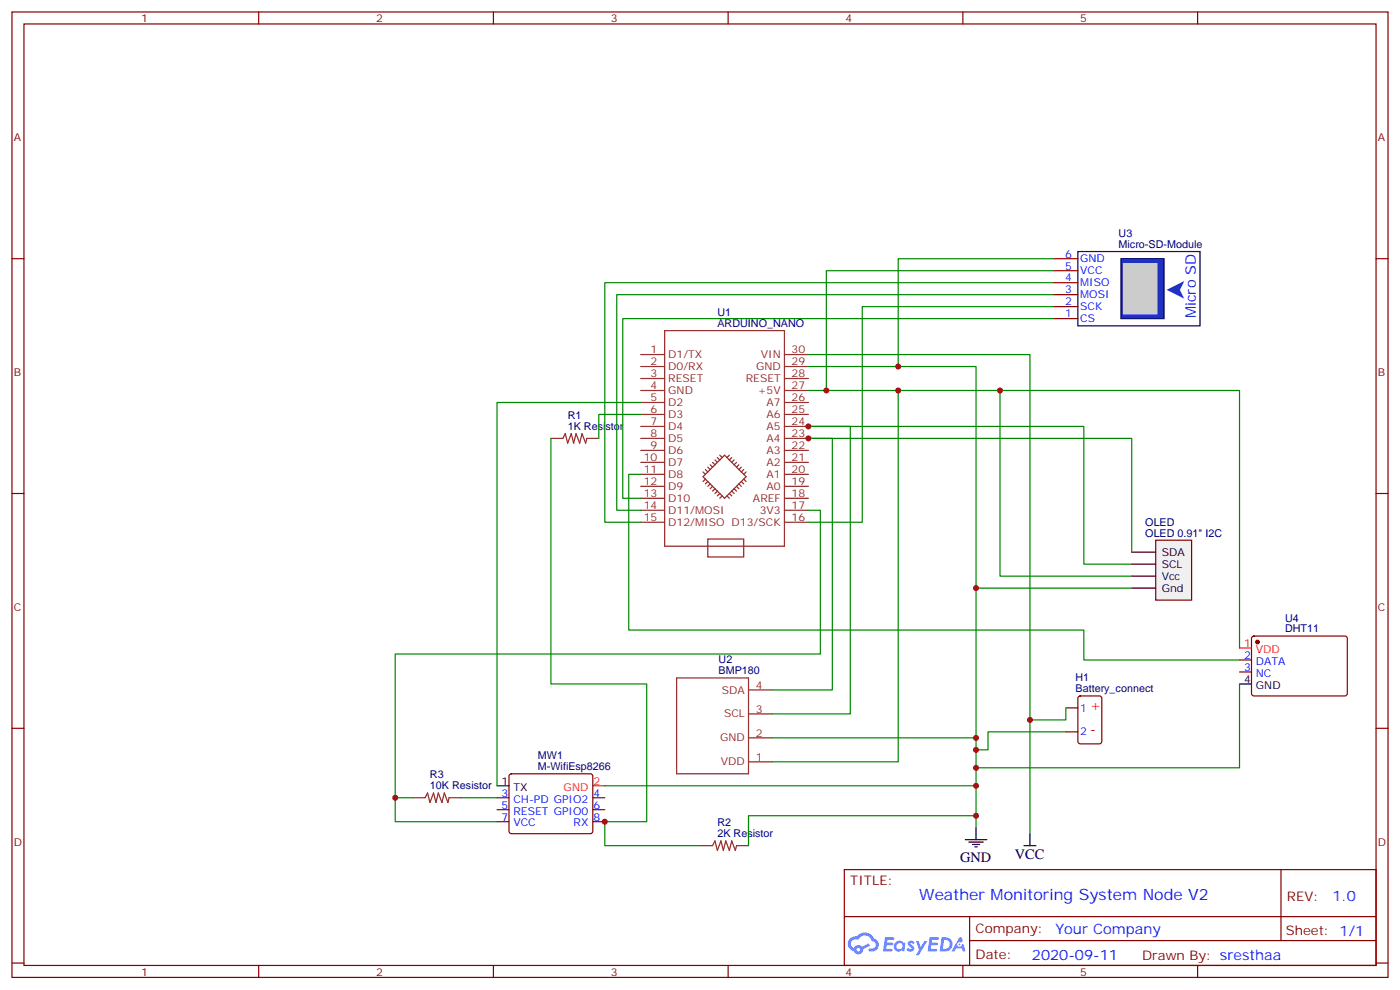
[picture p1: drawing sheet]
<svg xmlns="http://www.w3.org/2000/svg" width="412mm" height="292mm" viewBox="0 0 412 292" stroke-linecap="round" stroke-linejoin="round" font-family="sans-serif">
<g fill="none" stroke="#870000" stroke-width=".35">
<path d="M3.5 3.5h405.4v284.4h-405.4zM7.1 7.1h398.2v277.2h-398.2zM76.2 3.5v3.6M145.3 3.5v3.6M214.5 3.5v3.6M283.6 3.5v3.6M352.8 3.5v3.6M3.5 76.2h3.6M405.3 76.2h3.6M3.5 145.3h3.6M405.3 145.3h3.6M3.5 214.5h3.6"/>
<path d="M405.3 214.5h3.6M248.7 256.1h156.6v28.2h-156.6zM377.3 256.1v20.9M248.7 270h156.5M285.6 277h119.6M285.6 270v14.1M3.5 283.6h3.6M76.2 284.3v3.6M145.3 284.3v3.6M214.5 284.3v3.6M283.6 284.3v3.6M352.8 284.3v3.6"/>
<path d="M405.3 283.6h3.6"/>
</g>
<g fill="#5487ff">
<path d="M267.7 277.3a1.22 1.22 0 0 1 1.7 .3l-.4 .5a.47 .47 0 0 0-.3-.4 .47 .47 0 0 0-.5 .2l.1 .3a1.14 1.14 0 0 1 .8 1.7 1.14 1.14 0 0 1-1.9 0l-.2-.2 .5-.5 .7 .4a.29 .29 0 0 0 .3-.3 .29 .29 0 0 0-.2-.3 1.04 1.04 0 0 1-.6-1.7z"/>
<path d="M260.7 276h2.4l.3 .2-.2 .5-1.8 .1-.1 .8h1.5l.3 .4-.3 .4h-1.6l-.2 1.1h1.7l.2 .3-.2 .3-2.6 .1z"/>
<path d="M273.8 276h2.4l.3 .2-.1 .5-1.8 .1-.2 .8h1.6l.3 .4-.4 .4h-1.6l-.1 1.1h1.7l.2 .3-.2 .3-2.6 .1z"/>
<path d="M282.6 276.1h.7l.3 1.2-.6 .3a.69 .69 0 0 0-1 .3 .69 .69 0 0 0 .4 1 .69 .69 0 0 0 .9-.7l.5-.2 .6 2.2h-.8l-.2-.9h-1.8l-.5 .9h-.8z"/>
<path d="M269.8 277.1h.8l.6 1.8 1.1-1.8h.9l-2.6 4.2h-.8l.9-1.5z"/>
<path d="M277.4 276.1l-.6 4.1h1.3a2.11 2.11 0 0 0 2.5-2.1 2.11 2.11 0 0 0-2.5-2zM278.1 276.8a1.39 1.39 0 0 1 1.7 1.4 1.39 1.39 0 0 1-1.8 1.3h-.3z"/>
<path d="M263.7 277.7a1.54 1.54 0 0 0-.1 2.1 1.54 1.54 0 0 0 2.2 .2l.6 .2 .3-2.3-.2-.2-.4-.1a1.49 1.49 0 0 0-2.4 .1zM264 278.7a.94 .94 0 0 1 1.8 0 .94 .94 0 0 1-1.8 0z"/>
<path d="M250.4 276.4a2.18 2.18 0 0 0 1.1 3.7 1.44 1.44 0 0 0 1.6 1 1.44 1.44 0 0 0 1.2-1.5l2-1-.5-.8-1.9 1a1.47 1.47 0 0 0-2.4 .4 1.39 1.39 0 0 1-.7-1.9 1.39 1.39 0 0 1 2-.5 2.12 2.12 0 0 1 2.2-1.3 2.12 2.12 0 0 1 1.9 1.7 1.14 1.14 0 0 1 1.1 1.4 1.14 1.14 0 0 1-1.7 .8 .43 .43 0 0 0-.5 .3 .43 .43 0 0 0 .4 .5 1.98 1.98 0 0 0 2.5-1.2 1.98 1.98 0 0 0-1.2-2.5 3.1 3.1 0 0 0-5.3-.7l-.9 .1zM252.3 279.7a.55 .55 0 0 1 1.1 0 .55 .55 0 0 1-1.1 0z"/>
<circle cx="282.6" cy="278.1" r=".26"/>
</g>
<g fill="none" stroke="#8c2424" stroke-width=".35">
<path d="M195.8 97.4h35.3v63.5h-35.3zM188.7 118.5h7.1M188.7 115h7.1M188.7 111.5h7.1M188.7 108h7.1M188.7 104.4h7.1M231.1 118.5h7M231.1 115h7M231.1 111.5h7M231.1 108h7M231.1 104.4h7M162.3 129.1h3.5l.7-1.4 .7 2.8 1.1-2.8 .7 2.8 .7-2.8 1 2.8 .7-2.8 1.1 2.8 .4-1.4h3.5"/>
<path d="M188.7 139.7h7.1M188.7 136.2h7.1M188.7 132.6h7.1M188.7 129.1h7.1M188.7 125.6h7.1M188.7 122.1h7.1M207.1 139l.7 .7M207.8 138.3l.7 .7M208.5 137.6l.7 .7M209.2 136.9l.7 .7M209.9 136.2l.7 .7M210.6 135.5l.7 .7"/>
<path d="M211.3 134.8l.7 .7M212 134.1l.7 .7M214.8 134.1l-.7 .7M215.5 134.8l-.7 .7M216.3 135.5l-.8 .7M217 136.2l-.7 .7M217.7 136.9l-.7 .7M218.4 137.6l-.7 .7M219.1 138.3l-.7 .7M219.8 139l-.7 .7M231.1 139.7h7M231.1 136.2h7"/>
<path d="M231.1 132.6h7M231.1 129.1h7M231.1 125.6h7M231.1 122.1h7M188.7 150.3h7.1M188.7 146.8h7.1M188.7 143.2h7.1M188.7 153.8h7.1M207.1 140.4l6.3-6.3 6.4 6.3-6.4 6.4zM207.8 141.1l-.7 .7M208.5 158.8h10.6v5.2h-10.6zM208.5 141.8l-.7 .7"/>
<path d="M209.2 142.5l-.7 .7M209.9 143.2l-.7 .7M210.6 143.9l-.7 .7M211.3 144.6l-.7 .7M212 145.3l-.7 .8M212.7 146.1l-.7 .7M214.1 146.1l.7 .7M214.8 145.3l.7 .8M215.5 144.6l.8 .7M216.3 143.9l.7 .7M217 143.2l.7 .7M217.7 142.5l.7 .7"/>
<path d="M218.4 141.8l.7 .7M219.1 141.1l.7 .7M231.1 150.3h7M231.1 146.8h7M231.1 143.2h7M231.1 153.8h7M199.3 199.7h21.2v28.2h-21.2zM220.5 210.3h7M220.5 203.2h7M220.5 217.3h7M121.7 234.9h3.5l.7-1.4 .7 2.9 1.1-2.9 .7 2.9 .7-2.9 1.1 2.9 .7-2.9 1 2.9 .4-1.5h3.5M220.5 224.4h7"/>
<path d="M206.4 249.1h3.5l.7-1.4 .7 2.8 1.1-2.8 .7 2.8 .7-2.8 1 2.8 .7-2.8 1.1 2.8 .4-1.4h3.5"/>
</g>
<path d="M314 208.5h3.5M314 215.5h3.5M317.7 205.2l.5-.2h5.6l.7 .4 .1 13-.5 .6-5.9 .1-.6-.5-.1-12.9zM146.4 234.9h3.5M146.4 238.5h3.5M150.2 228.1l.4-.2h23.3l.5 .2 .2 .5v16.5l-.7 .4h-23.5l-.5-.7v-16.2zM174.6 234.9h3.6M174.6 238.5h3.6M146.4 242h3.5M174.6 242h3.6" fill="none" stroke="#870000" stroke-width=".35"/>
<path d="M146.4 231.4h3.5M284.3 247.3h6.4M285.4 248h4.2M286.5 248.7h2.1M287.2 249.4h.7M287.5 243.8v3.5M301.6 249.1h3.6M303.4 245.5v3.6" fill="none" stroke="#000" stroke-width=".35"/>
<path d="M174.6 231.4h3.6" fill="none" stroke="#f00" stroke-width=".35"/>
<g fill="none" stroke="#008700" stroke-width=".35">
<path d="M188.7 118.5h-42.3v112.9M238.1 104.4h65.3v141.1M238.1 108h49.4v135.8M162.3 129.1v72.3h28.2v40.6h-12.3v7.1h28.2M188.7 122.1h-12.3v7M238.1 150.3h3.6v42.3h-125.3v49.4h30M333.4 162.6v-33.5h-95.3h7.1v74.1h-17.7M333.4 166.2h-14.1v-40.6h-81.2h12.4v84.7h-23M227.5 217.3h60M314 208.5v3.5h-10.6M314 215.5h-23v5.3h-3.5M116.4 234.9h5.3"/>
<path d="M135.8 234.9h10.6M178.2 231.4h109.3M287.5 240.2h-67v8.9"/>
</g>
<path d="M340.4 159.1h10.6v17.6h-10.6z" fill="#f0f0f0" stroke="#870000" stroke-width=".35"/>
<path d="M317.5 74.1h36v21.9h-36zM333.4 169.7h7M333.4 173.2h7M333.4 166.2h7M333.4 162.6h7M365.1 201.4h3.6" fill="none" stroke="#000" stroke-width=".35"/>
<path d="M238.1 115h56.5v54.7h38.8M264.6 115v109.4h-37.1M294.6 115h70.5v75.9M188.7 139.7h-3.5v45.9h134.1v8.8h45.8M287.5 173.2h45.9M365.1 201.4v24.7h-77.6" fill="none" stroke="#008700" stroke-width=".35"/>
<path d="M310.4 79.7h7.1M310.4 76.2h7.1M310.4 93.8h7.1M310.4 90.3h7.1M310.4 86.8h7.1M310.4 83.3h7.1M365.1 194.4h3.6M365.1 197.9h3.6M368.9 187.5l.5-.2 27 .1 .5 .6-.1 16.5-.6 .5-27.1-.1-.4-.6v-16.3z" fill="none" stroke="#870000" stroke-width=".35"/>
<circle cx="370.4" cy="189.1" r=".53" fill="#870000" stroke="#870000" stroke-width=".35"/>
<path d="M365.1 190.9h3.6" fill="none" stroke="#f00" stroke-width=".35"/>
<path d="M330.2 76.2h12.7v17.6h-12.7z" fill="#03c" stroke="#006" stroke-width=".35"/>
<path d="M330.9 77.6h9.9v14.8h-9.9z" fill="#ccc" stroke="#ccc" stroke-width=".35"/>
<path d="M343.6 85.4l5.3-2.7-1.3 2.7 1.3 2.6z" fill="#06f"/>
<path d="M310.4 79.7h-67v35.3M310.4 76.2h-45.8v31.8M310.4 83.3h-132.2v70.5h10.5M310.4 86.8h-128.7v63.5h7M310.4 90.3h-56.4v63.5h-15.9M310.4 93.8h-127v53h5.3" fill="none" stroke="#008700" stroke-width=".35"/>
<g fill="#c00">
<circle cx="287.5" cy="240.2" r=".88"/>
<circle cx="116.4" cy="234.9" r=".88"/>
<circle cx="178.2" cy="242" r=".88"/>
<circle cx="287.5" cy="231.4" r=".88"/>
<circle cx="303.4" cy="212" r=".88"/>
<circle cx="287.5" cy="220.8" r=".88"/>
<circle cx="238.1" cy="129.1" r=".88"/>
<circle cx="238.1" cy="125.6" r=".88"/>
<circle cx="287.5" cy="173.2" r=".88"/>
<circle cx="264.6" cy="115" r=".88"/>
<circle cx="287.5" cy="217.3" r=".88"/>
<circle cx="294.6" cy="115" r=".88"/>
<circle cx="287.5" cy="226.1" r=".88"/>
<circle cx="243.4" cy="115" r=".88"/>
<circle cx="264.6" cy="107.9" r=".88"/>
</g>
<text font-size="4.6" fill="#00f" x="270.8" y="265.1">Weather Monitoring System Node V2</text>
<g font-size="4.2" fill="#00f">
<text x="352.2" y="93.7" transform="rotate(-90 352.2 93.7)">Micro SD</text>
<text x="392.5" y="265.4">1.0</text>
<text x="310.9" y="274.9">Your Company</text>
<text x="304" y="282.7">2020-09-11</text>
</g>
<g font-size="4.2" fill="#f00">
<text x="321" y="209.2">+</text>
<text x="321" y="216.3">-</text>
</g>
<g font-size="4.2">
<text x="282.8" y="254">GND</text>
<text x="298.9" y="253.1">VCC</text>
</g>
<g font-size="3.9" fill="#800">
<text x="250.5" y="260.7">TITLE:</text>
<text x="379.1" y="265.4">REV:</text>
<text x="287.4" y="274.9">Company:</text>
<text x="378.7" y="275.5">Sheet: 1/1</text>
<text x="287.4" y="282.6">Date:</text>
<text x="336.4" y="282.7">Drawn By: sresthaa</text>
</g>
<g font-size="3.2" fill="#800">
<text x="41.6" y="6.5">1</text>
<text x="110.8" y="6.5">2</text>
<text x="179.9" y="6.5">3</text>
<text x="249.1" y="6.5">4</text>
<text x="318.2" y="6.5">5</text>
<text x="4.1" y="41.6">A</text>
<text x="405.9" y="41.6">A</text>
<text x="4.1" y="110.8">B</text>
<text x="405.9" y="110.8">B</text>
<text x="4.1" y="179.9">C</text>
<text x="405.9" y="179.9">C</text>
<text x="4.1" y="249.1">D</text>
<text x="405.9" y="249.1">D</text>
<text x="41.6" y="287.3">1</text>
<text x="110.8" y="287.3">2</text>
<text x="179.9" y="287.3">3</text>
<text x="249.1" y="287.3">4</text>
<text x="318.2" y="287.3">5</text>
</g>
<g font-size="3.2" fill="#000080">
<text x="329.5" y="69.9">U3</text>
<text x="329.5" y="73">Micro-SD-Module</text>
<text x="211.3" y="93.1">U1</text>
<text x="211.3" y="96.3">ARDUINO_NANO</text>
<text x="167.2" y="123.4">R1</text>
<text x="167.2" y="126.6">1K Resistor</text>
<text x="337.4" y="154.8">OLED</text>
<text x="337.4" y="158">OLED 0.91&quot; I2C</text>
<text x="378.5" y="183">U4</text>
<text x="378.5" y="186.3">DHT11</text>
<text x="211.7" y="195.4">U2</text>
<text x="211.7" y="198.6">BMP180</text>
<text x="316.8" y="203.9">Battery_connect</text>
<text x="316.8" y="200.7">H1</text>
<text x="158.4" y="226.8">M-WifiEsp8266</text>
<text x="158.4" y="223.7">MW1</text>
<text x="126.7" y="232.5">10K Resistor</text>
<text x="126.7" y="229.3">R3</text>
<text x="211.3" y="243.4">R2</text>
<text x="211.3" y="246.6">2K Resistor</text>
</g>
<g font-size="3.2" fill="#00f">
<text x="313.7" y="75.8">6</text>
<text x="318.2" y="77.3">GND</text>
<text x="313.7" y="82.9">4</text>
<text x="313.7" y="79.4">5</text>
<text x="318.2" y="80.8">VCC</text>
<text x="313.7" y="90">2</text>
<text x="313.7" y="86.4">3</text>
<text x="318.2" y="87.8">MOSI</text>
<text x="318.2" y="84.3">MISO</text>
<text x="313.7" y="93.5">1</text>
<text x="318.2" y="94.9">CS</text>
<text x="318.2" y="91.4">SCK</text>
<text x="366.5" y="194">2</text>
<text x="366.5" y="197.6">3</text>
<text x="370" y="195.8">DATA</text>
<text x="370" y="199.3">NC</text>
<text x="318.2" y="209.6">1</text>
<text x="318.2" y="216.6">2</text>
<text x="147.7" y="234.6">3</text>
<text x="147.7" y="238.1">5</text>
<text x="151.2" y="236.4">CH-PD GPIO2</text>
<text x="151.2" y="239.9">RESET GPIO0</text>
<text x="174.8" y="234.6">4</text>
<text x="174.8" y="238.1">6</text>
<text x="147.7" y="241.7">7</text>
<text x="151.2" y="243.4">VCC</text>
<text x="168.9" y="243.4">RX</text>
<text x="174.8" y="241.7">8</text>
</g>
<g font-size="3.2" fill="#8d2323">
<text x="191.7" y="107.6">2</text>
<text x="191.7" y="104.1">1</text>
<text x="196.8" y="105.5">D1/TX</text>
<text x="224.1" y="105.5">VIN</text>
<text x="233.2" y="104.1">30</text>
<text x="233.2" y="107.6">29</text>
<text x="191.7" y="111.1">3</text>
<text x="196.8" y="112.5">RESET</text>
<text x="196.8" y="109">D0/RX</text>
<text x="219.7" y="112.5">RESET</text>
<text x="222.7" y="109">GND</text>
<text x="233.2" y="111.1">28</text>
<text x="191.7" y="118.2">5</text>
<text x="191.7" y="114.7">4</text>
<text x="196.8" y="119.6">D2</text>
<text x="196.8" y="116.1">GND</text>
<text x="223.2" y="116.1">+5V</text>
<text x="225.8" y="119.6">A7</text>
<text x="233.2" y="114.7">27</text>
<text x="233.2" y="118.2">26</text>
<text x="191.7" y="125.2">7</text>
<text x="191.7" y="121.7">6</text>
<text x="196.8" y="123.1">D3</text>
<text x="225.8" y="123.1">A6</text>
<text x="233.2" y="121.7">25</text>
<text x="233.2" y="125.2">24</text>
<text x="191.7" y="128.8">8</text>
<text x="196.8" y="130.2">D5</text>
<text x="196.8" y="126.6">D4</text>
<text x="225.8" y="126.6">A5</text>
<text x="225.8" y="130.2">A4</text>
<text x="233.2" y="128.8">23</text>
<text x="189.6" y="135.8">10</text>
<text x="191.7" y="132.3">9</text>
<text x="196.8" y="137.2">D7</text>
<text x="196.8" y="133.7">D6</text>
<text x="225.8" y="133.7">A3</text>
<text x="225.8" y="137.2">A2</text>
<text x="233.2" y="132.3">22</text>
<text x="233.2" y="135.8">21</text>
<text x="189.6" y="142.9">12</text>
<text x="189.6" y="139.3">11</text>
<text x="196.8" y="140.8">D8</text>
<text x="225.8" y="140.8">A1</text>
<text x="233.2" y="139.3">20</text>
<text x="233.2" y="142.9">19</text>
<text x="189.6" y="149.9">14</text>
<text x="189.6" y="146.4">13</text>
<text x="196.8" y="147.8">D10</text>
<text x="196.8" y="144.3">D9</text>
<text x="221.8" y="147.8">AREF</text>
<text x="225.8" y="144.3">A0</text>
<text x="233.2" y="146.4">18</text>
<text x="233.2" y="149.9">17</text>
<text x="189.6" y="153.5">15</text>
<text x="196.8" y="151.3">D11/MOSI</text>
<text x="196.8" y="154.9">D12/MISO D13/SCK</text>
<text x="223.8" y="151.3">3V3</text>
<text x="233.2" y="153.5">16</text>
<text x="222.6" y="202.8">4</text>
<text x="212.6" y="204.3">SDA</text>
<text x="222.6" y="209.9">3</text>
<text x="213.3" y="211.3">SCL</text>
<text x="212.1" y="218.4">GND</text>
<text x="222.6" y="217">2</text>
<text x="212.4" y="225.4">VDD</text>
<text x="222.6" y="224">1</text>
</g>
<g font-size="3.2">
<text x="342.2" y="167.2">SCL</text>
<text x="342.2" y="163.7">SDA</text>
<text x="342.2" y="170.7">Vcc</text>
<text x="342.2" y="174.3">Gnd</text>
<text x="366.5" y="201.1">4</text>
<text x="370" y="202.8">GND</text>
<text x="147.7" y="231.1">1</text>
<text x="151.2" y="232.8">TX</text>
</g>
<g font-size="3.2" fill="#f00">
<text x="366.5" y="190.5">1</text>
<text x="370" y="192.3">VDD</text>
<text x="166" y="232.8">GND</text>
<text x="174.8" y="231.1">2</text>
</g>
</svg>
